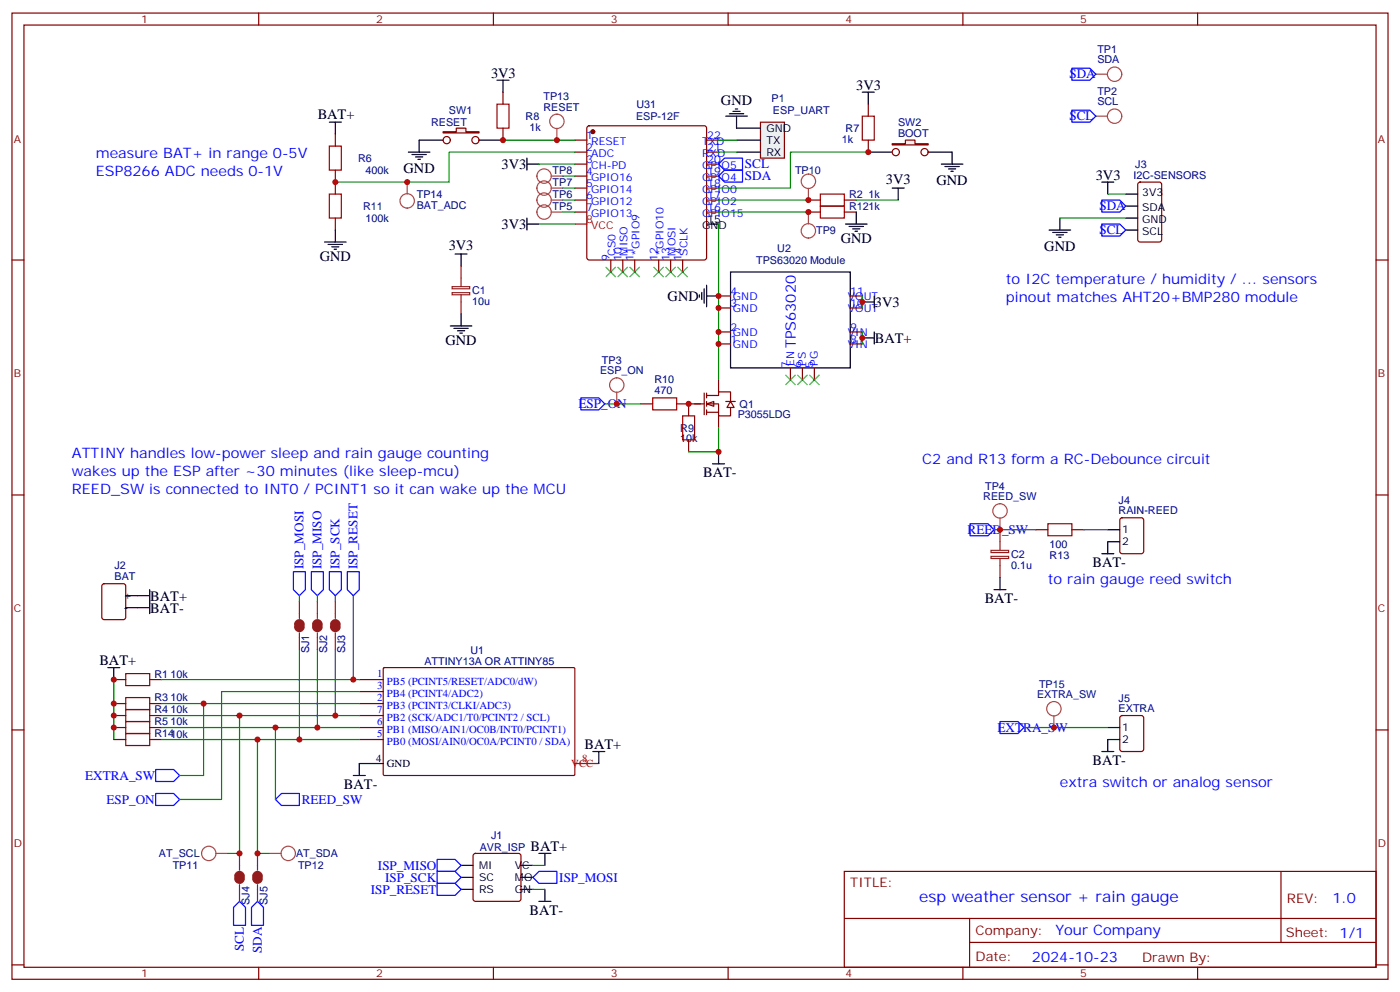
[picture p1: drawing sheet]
<svg xmlns="http://www.w3.org/2000/svg" width="412mm" height="292mm" viewBox="0 0 412 292" stroke-linecap="round" stroke-linejoin="round" font-family="sans-serif">
<g fill="none" stroke="#870000" stroke-width=".35">
<path d="M3.5 3.8h405.4v284.4h-405.4zM7.1 7.4h398.2v277.3h-398.2zM76.2 3.8v3.6M145.3 3.8v3.6M214.5 3.8v3.6M283.6 3.8v3.6M352.8 3.8v3.6M173.1 37.2l.5-.2h33.8l.5 .2 .2 .5v38.1l-.2 .5-.5 .2h-33.8l-.5-.2-.2-.5v-38.1zM169.3 41.2h3.6M169.3 44.8h3.6M169.3 48.3h3.6M169.3 51.8h3.6"/>
<path d="M169.3 55.4h3.6M169.3 58.9h3.6M208.1 41.2h3.6M208.1 44.8h3.6M208.1 48.3h3.6M208.1 51.8h3.6M208.1 55.4h3.6M208.1 58.9h3.6M3.5 76.5h3.6M169.3 62.4h3.6M179.9 76.5v3.5M183.4 76.5v3.5"/>
<path d="M187 76.5v3.5M194 76.5v3.5M197.6 76.5v3.5M201.1 76.5v3.5M208.1 62.4h3.6M405.3 76.5h3.6M3.5 145.7h3.6M405.3 145.7h3.6M105.8 200h7.1M112.9 196.6l.3-.1h56l.1 .3v31.2l-.3 .2h-55.9l-.2-.3zM3.5 214.8h3.6M105.8 210.6h7.1"/>
<path d="M105.8 214.1h7.1M105.8 217.6h7.1M105.8 203.5h7.1M105.8 207h7.1M405.3 214.8h3.6M248.7 256.4h156.6v28.3h-156.6zM377.3 256.5v20.8M248.7 270.3h156.5M285.6 277.3h119.6M285.6 270.3v14.1M3.5 284h3.6M76.2 284.7v3.5"/>
<path d="M145.3 284.7v3.5M214.5 284.7v3.5M283.6 284.7v3.5M352.8 284.7v3.5M405.3 284h3.6"/>
</g>
<circle cx="174.6" cy="38.8" r=".53" fill="#870000" stroke="#870000" stroke-width=".35"/>
<path d="M169.3 65.9h3.6M169.3 224.7h7.1" fill="none" stroke="#f00" stroke-width=".35"/>
<path d="M208.1 65.9h3.6M105.8 224.7h7.1" fill="none" stroke="#000" stroke-width=".35"/>
<g fill="#fff" stroke="#870000" stroke-width=".35">
<path d="M208.1 118.9l2.2-.8v1.5z"/>
<path d="M215.2 118.1l1.1 1.8h-2.2z"/>
</g>
<g fill="none" stroke="#870000" stroke-width=".35">
<path d="M202.8 118.9h4.6M207.4 115.7v6.3M208.1 116.4h3.6v-1.1h3.5v2.8M208.1 118.9h3.6v3.5h3.5v-2.5M208.1 115.7v1.4M208.1 118.1v1.5M211.7 111.8v3.5M213.8 118.1h2.8M208.1 121.3h3.6M208.1 120.6v1.4M211.7 122.4v3.5M33.5 200h3.5"/>
<path d="M44.1 200h3.5M33.5 207h3.5M33.5 210.6h3.5M33.5 214.1h3.5M44.1 207h3.5M44.1 210.6h3.5M44.1 214.1h3.5"/>
</g>
<path d="M37 198.2h7.1v3.6h-7.1zM37 205.3h7.1v3.5h-7.1zM37 208.8h7.1v3.5h-7.1zM37 212.3h7.1v3.6h-7.1z" fill="none" stroke="#a10000" stroke-width=".35"/>
<path d="M33.5 200v17.6M47.6 200h58.2M47.6 207h58.2M47.6 210.6h58.2M47.6 214.1h58.2M65.3 203.5h40.5" fill="none" stroke="#008700" stroke-width=".35"/>
<path d="M123.5 41.2h7M141.1 41.2h7.1M31.7 196.5h3.6M33.5 196.5v3.5" fill="none" stroke="#000" stroke-width=".35"/>
<path d="M130.5 38.8h3.9v-1.1h2.8v1.1h3.9v.3h-10.6z" fill="#f0f0f0" stroke="#870000" stroke-width=".35"/>
<g fill="none" stroke="#870000" stroke-width=".35">
<circle cx="131.6" cy="41.2" r="1.06"/>
<circle cx="140.1" cy="41.2" r="1.06"/>
</g>
<path d="M255.8 44.8h7M273.4 44.8h7.1" fill="none" stroke="#000" stroke-width=".35"/>
<path d="M262.8 42.3h3.9v-1.1h2.8v1.1h3.9v.4h-10.6z" fill="#f0f0f0" stroke="#870000" stroke-width=".35"/>
<g fill="none" stroke="#870000" stroke-width=".35">
<circle cx="263.9" cy="44.8" r="1.06"/>
<circle cx="272.3" cy="44.8" r="1.06"/>
</g>
<path d="M224 35.9h7.1v10.6h-7.1z" fill="#f0f0f0" stroke="#870000" stroke-width=".35"/>
<g fill="none" stroke="#000" stroke-width=".35">
<path d="M97 35.9h3.5M98.8 35.9v3.6M146.4 23.6h3.5M148.2 23.6v3.5M213.8 34.2h6.3M214.8 33.5h4.3M215.9 32.8h2.1M216.6 32.1h.7M217 34.2v3.5h7M254 27.1h3.5M255.8 27.1v3.6M120.3 44.8h6.3"/>
<path d="M121.4 45.5h4.2M122.4 46.2h2.1M123.1 46.9h.7M123.5 41.2v3.6M155.2 48.3h3.5M155.2 46.5v3.6M217 44.8h7M217 41.2h7M262.8 55.4h3.5M264.6 55.4v3.5M277.3 48.3h6.3M278.3 49h4.3"/>
<path d="M279.4 49.7h2.1M280.1 50.4h.7M280.5 44.8v3.5M324.6 53.6h3.5M326.3 53.6v3.5M331.6 57.1h3.5M95.6 71.2h6.4M96.7 71.9h4.2M97.7 72.6h2.1M98.4 73.3h.7M98.8 67.7v3.5M134.1 74.8h3.5"/>
<path d="M135.8 74.8v3.5M155.2 64.2v3.5M155.2 65.9h3.5M249.1 65.9h6.3M250.1 66.6h4.3M251.2 67.3h2.1M251.9 68.1h.7M252.2 62.4v3.5M309 67.7h6.4M310.1 68.4h4.2M311.1 69.1h2.2M311.9 69.8h.7"/>
<path d="M312.2 64.2v3.5M331.6 60.6h3.5M331.6 64.2h3.5M331.6 67.7h3.5M132.6 95.9h6.4M133.7 96.6h4.2M134.8 97.3h2.1M135.5 98h.7M135.8 92.4v3.5M206 86.7v.8M206.7 86v2.2M207.4 85v4.2"/>
<path d="M208.1 87.1h3.6M208.1 83.9v6.4M215.2 80h35.3v28.3h-35.3zM254 88.9h3.5M254 99.4h3.5M257.5 87.1v3.5M257.5 97.7v3.5M209.9 136.5h3.5M211.7 133v3.5M326.3 155.9h3.5M329.8 159.4h-3.5v3.5M37 178.8h7.1"/>
<path d="M37 175.3h7.1M44.1 173.5v7.1M292.8 173.5h3.5M294.6 170v3.5M324.6 162.9h3.5M326.3 214.1h3.5M329.8 217.6h-3.5v3.6M104.1 228.2h3.5M105.8 224.7v3.5M174.6 221.2h3.6M176.4 221.2v3.5M324.6 221.2h3.5"/>
<path d="M135.8 254.7h3.5M135.8 258.2h3.5M153.5 254.7h3.5M153.5 258.2h3.5M158.7 251.1h3.6M160.5 251.1v3.6M135.8 261.7h3.5M153.5 261.7h3.5M158.7 265.3h3.6M160.5 261.7v3.6"/>
</g>
<g fill="none" stroke="#008700" stroke-width=".35">
<path d="M148.2 41.2h21.1M158.7 48.3h10.6M165.8 51.8h3.5M165.8 55.4h3.5M165.8 58.9h3.5M169.3 44.8h-37v8.8h-33.5M211.7 44.8h5.3M211.7 41.2h5.3M211.7 58.9h26.4M252.2 58.9h12.4M255.8 44.8h-23v10.6h-21.1M326.3 57.1h5.3"/>
<path d="M158.7 65.9h10.6M165.8 62.4h3.5M211.7 65.9v45.9M211.7 62.4h26.4M312.2 64.2h19.4M254 87.1v3.5M254 97.7v3.5M178.2 118.9h10.5M211.7 125.9v7.1h-8.9M292.8 155.9h12.4M319.3 155.9h7M88.2 175.3v1.8"/>
<path d="M93.5 175.3v1.8M98.8 175.3v1.8M104.1 175.3v24.7M88.2 191.2v26.4h17.6M93.5 191.2v22.9M98.8 191.2v19.4M47.6 217.6h28.2M60 207v21.2h-7.1M65.3 203.5v31.8h-12.4M70.6 210.6v40.5h-3.6M81.1 214.1v21.2M88.2 217.6h-12.4v33.5h3.6"/>
<path d="M301.6 214.1h24.7M157 254.7h3.5M157 261.7h3.5"/>
</g>
<path d="M146.4 30.7h3.5v7h-3.5zM254 34.2h3.5v7h-3.5zM97 43h3.5v7.1h-3.5zM97 57.1h3.5v7.1h-3.5zM241.7 57.1h7v3.5h-7zM241.7 60.6h7v3.6h-7zM192.3 117.1h7v3.5h-7zM201.1 122.4h3.5v7h-3.5zM308.7 154.1h7v3.6h-7zM37 215.9h7.1v3.5h-7.1z" fill="none" stroke="#a10000" stroke-width=".35"/>
<g fill="none" stroke="#870000" stroke-width=".35">
<path d="M98.8 39.5v3.5M148.2 27.1v3.6M148.2 37.7v3.5M255.8 30.7v3.5M98.8 50.1v7M238.1 58.9h3.6M248.7 58.9h3.5M255.8 41.2v3.6M335.4 53.8l.4-.2h5.7l.6 .4 .1 16.5-.5 .7h-5.9l-.6-.4-.1-16.5zM98.8 64.2v3.5M238.1 62.4h3.6M248.7 62.4h3.5"/>
<path d="M211.7 97.7h3.5M211.7 90.6h3.5M211.7 87.1h3.5M250.5 97.7h3.5M250.5 90.6h3.5M250.5 87.1h3.5M188.7 118.9h3.6M199.3 118.9h3.5v3.5M211.7 101.2h3.5M232.8 108.3v3.5M236.4 108.3v3.5M239.9 108.3v3.5"/>
<path d="M250.5 101.2h3.5M202.8 129.4v3.6M305.2 155.9h3.5M315.7 155.9h3.6M330.1 152.6l.5-.2h5.6l.6 .4 .1 9.4-.5 .7h-5.8l-.7-.4-.1-9.4zM30.2 172l.5-.2h5.6l.7 .4v9.4l-.4 .7-5.9 .1-.7-.5v-9.4zM33.5 217.6h3.5M44.1 217.6h3.5M330.1 210.8l.5-.2h5.6l.6 .4 .1 9.5-.5 .6-5.8 .1-.7-.5-.1-9.4zM139.6 251.3l.5-.2h12.7l.5 .2 .2 .5v12.7l-.3 .5-.4 .3h-12.7l-.5-.3-.3-.5v-12.7z"/>
</g>
<g fill="none" stroke="#3c3" stroke-width=".35">
<path d="M178.5 78.6l2.8 2.9M181.3 78.6l-2.8 2.9M182 78.6l2.9 2.9M184.9 78.6l-2.9 2.9M185.6 78.6l2.8 2.9M188.4 78.6l-2.8 2.9M192.6 78.6l2.8 2.9M195.4 78.6l-2.8 2.9M196.1 78.6l2.9 2.9M199 78.6l-2.9 2.9M199.7 78.6l2.8 2.9M202.5 78.6l-2.8 2.9"/>
<path d="M231.4 110.4l2.8 2.8M234.2 110.4l-2.8 2.8M234.9 110.4l2.9 2.8M237.8 110.4l-2.9 2.8M238.5 110.4l2.8 2.8M241.3 110.4l-2.8 2.8"/>
</g>
<g fill="none" stroke="#00f" stroke-width=".35">
<path d="M315.7 20.1h5.3l1.8 1.7-1.8 1.8h-5.3zM315.7 32.4h5.3l1.8 1.8-1.8 1.7h-5.3zM211.7 51.8l1.7-1.7h5.3v3.5h-5.3zM211.7 48.3l1.7-1.8h5.3v3.6h-5.3zM324.6 58.9h5.2l1.8 1.7-1.8 1.8h-5.2zM324.6 65.9h5.2l1.8 1.8-1.8 1.8h-5.2zM171.1 117.1h5.3l1.8 1.8-1.8 1.7h-5.3zM285.8 154.1h5.2l1.8 1.8-1.8 1.8h-5.2zM86.4 168.2h3.6v5.3l-1.8 1.8-1.8-1.8zM91.7 168.2h3.5v5.3l-1.7 1.8-1.8-1.8zM97 168.2h3.5v5.3l-1.7 1.8-1.8-1.8zM102.3 168.2h3.5v5.3l-1.7 1.8-1.8-1.8z"/>
<path d="M294.6 212.3h5.3l1.7 1.8-1.7 1.8h-5.3zM45.9 233.5h5.3l1.7 1.8-1.7 1.7h-5.3zM45.9 226.4h5.3l1.7 1.8-1.7 1.8h-5.3zM81.1 235.3l1.8-1.8h5.3v3.5h-5.3zM128.8 252.9h5.3l1.7 1.8-1.7 1.7h-5.3zM128.8 256.4h5.3l1.7 1.8-1.7 1.8h-5.3zM128.8 260h5.3l1.7 1.7-1.7 1.8h-5.3zM157 258.2l1.7-1.8h5.3v3.6h-5.3zM70.6 265.3l1.7 1.7v5.3h-3.5v-5.3zM74.1 267l1.7-1.7 1.8 1.7v5.3h-3.5z"/>
</g>
<g fill="none" stroke="#a64a4a" stroke-width=".35">
<path d="M164 37.8v3.4M322.8 21.8h3.5M322.8 34.2h3.5M119.9 53.6v3.5M158.2 58.9a2.12 2.12 0 0 1 3-1.9 2.12 2.12 0 0 1 .4 3.5 2.12 2.12 0 0 1-3.4-1.1v-.5M162.3 58.9h3.5M162.3 55.4h3.5M162.3 51.8h3.5M238.1 55.4v3.5M162.3 62.4h3.5M238.1 70.1a2.12 2.12 0 0 1-1.9-3.1 2.12 2.12 0 0 1 3.5-.4 2.12 2.12 0 0 1-1 3.4l-.6 .1M238.1 62.4v3.5"/>
<path d="M181.7 115.4v3.5M294.6 152.4v3.5M310.4 210.6v3.5M63.6 251.1h3.4M79.4 251.1h3.4"/>
<circle cx="164" cy="35.7" r="2.12"/>
<circle cx="328.3" cy="21.8" r="2.12"/>
<circle cx="328.3" cy="34.2" r="2.12"/>
<circle cx="119.9" cy="59.1" r="2.12"/>
<circle cx="160.3" cy="55.3" r="2.12"/>
<circle cx="160.3" cy="51.8" r="2.12"/>
<circle cx="238.1" cy="53.3" r="2.12"/>
<circle cx="160.3" cy="62.4" r="2.12"/>
<circle cx="181.7" cy="113.3" r="2.12"/>
<circle cx="294.6" cy="150.4" r="2.12"/>
<circle cx="310.4" cy="208.6" r="2.12"/>
<circle cx="61.5" cy="251.1" r="2.12"/>
<circle cx="84.9" cy="251.1" r="2.12"/>
</g>
<path d="M87.5 183.8a.71 .71 0 0 1 .7-.7 .71 .71 0 0 1 .7 .7M87.5 184.5a.71 .71 0 0 0 .7 .7 .71 .71 0 0 0 .7-.7M92.8 183.8a.71 .71 0 0 1 .7-.7 .71 .71 0 0 1 .7 .7M92.8 184.5a.71 .71 0 0 0 .7 .7 .71 .71 0 0 0 .7-.7M98.1 183.8a.71 .71 0 0 1 .7-.7 .71 .71 0 0 1 .7 .7M98.1 184.5a.71 .71 0 0 0 .7 .7 .71 .71 0 0 0 .7-.7M69.8 257.8a.71 .71 0 0 1 .8-.7 .71 .71 0 0 1 .7 .7M69.8 258.6a.71 .71 0 0 0 .8 .7 .71 .71 0 0 0 .7-.7M75.1 257.8a.71 .71 0 0 1 .7-.7 .71 .71 0 0 1 .8 .7M75.1 258.6a.71 .71 0 0 0 .7 .7 .71 .71 0 0 0 .8-.7" fill="none" stroke="#8c2424" stroke-width="1.8"/>
<g fill="none" stroke="#8c2424" stroke-width=".35">
<path d="M135.8 78.3v6M133.2 84.3h5.2v.7h-5.2zM133.2 86.1h5.2v.6h-5.2zM135.8 86.7v5.7M294.6 155.9v6M88.2 177.1v4.9M93.5 177.1v4.9M98.8 177.1v4.9M291.9 162h5.2v.6h-5.2zM291.9 163.7h5.2v.7h-5.2zM294.6 164.4v5.6M88.2 186.2v5"/>
<path d="M93.5 186.2v5M98.8 186.2v5M70.6 251.1v5M75.8 251.1v5M70.6 260.3v5M75.8 260.3v5"/>
</g>
<g fill="#c00">
<circle cx="148.2" cy="41.2" r=".88"/>
<circle cx="202.8" cy="118.9" r=".88"/>
<circle cx="211.7" cy="133" r=".88"/>
<circle cx="33.5" cy="210.6" r=".88"/>
<circle cx="33.5" cy="207" r=".88"/>
<circle cx="33.5" cy="200" r=".88"/>
<circle cx="104.1" cy="200" r=".88"/>
<circle cx="98.8" cy="210.6" r=".88"/>
<circle cx="93.5" cy="214.1" r=".88"/>
<circle cx="211.7" cy="101.2" r=".88"/>
<circle cx="211.7" cy="97.7" r=".88"/>
<circle cx="211.7" cy="90.6" r=".88"/>
<circle cx="211.7" cy="87.1" r=".88"/>
<circle cx="254" cy="88.9" r=".88"/>
<circle cx="254" cy="99.4" r=".88"/>
<circle cx="81.1" cy="214.1" r=".88"/>
<circle cx="181.7" cy="118.9" r=".88"/>
<circle cx="98.8" cy="53.6" r=".88"/>
<circle cx="164" cy="41.2" r=".88"/>
<circle cx="119.9" cy="53.6" r=".88"/>
<circle cx="238.1" cy="58.9" r=".88"/>
<circle cx="238.1" cy="62.4" r=".88"/>
<circle cx="255.8" cy="44.8" r=".88"/>
<circle cx="294.6" cy="155.9" r=".88"/>
<circle cx="88.2" cy="217.6" r=".88"/>
<circle cx="75.8" cy="251.1" r=".88"/>
<circle cx="70.6" cy="210.6" r=".88"/>
<circle cx="70.6" cy="251.1" r=".88"/>
<circle cx="33.5" cy="214.1" r=".88"/>
<circle cx="75.8" cy="217.6" r=".88"/>
<circle cx="60" cy="207" r=".88"/>
<circle cx="310.4" cy="214.1" r=".88"/>
</g>
<text font-size="4.6" fill="#00f" x="270.8" y="265.5">esp weather sensor + rain gauge</text>
<g font-size="4.2">
<text x="144.6" y="22.9">3V3</text>
<text x="252.2" y="26.4">3V3</text>
<text x="93.6" y="34.9">BAT+</text>
<text x="212.4" y="30.9">GND</text>
<text x="118.9" y="50.8">GND</text>
<text x="147.8" y="49.7">3V3</text>
<text x="322.8" y="52.9">3V3</text>
<text x="260.9" y="54.3">3V3</text>
<text x="275.9" y="54.4">GND</text>
<text x="147.8" y="67.3">3V3</text>
<text x="247.6" y="71.6">GND</text>
<text x="94.2" y="76.9">GND</text>
<text x="132.2" y="73.6">3V3</text>
<text x="307.6" y="73.8">GND</text>
<text x="196.7" y="88.5">GND</text>
<text x="257.7" y="90.3">3V3</text>
<text x="131.2" y="101.6">GND</text>
<text x="257.7" y="100.9">BAT+</text>
<text x="207.2" y="140.5">BAT-</text>
<text x="321.8" y="166.9">BAT-</text>
<text x="44.3" y="176.7">BAT+</text>
<text x="290.1" y="177.5">BAT-</text>
<text x="44.3" y="180.3">BAT-</text>
<text x="29.3" y="195.8">BAT+</text>
<text x="172.2" y="220.5">BAT+</text>
<text x="321.8" y="225.1">BAT-</text>
<text x="101.3" y="232.2">BAT-</text>
<text x="156.3" y="250.4">BAT+</text>
<text x="156" y="269.2">BAT-</text>
</g>
<g font-size="4.2" fill="#00f">
<text x="28.2" y="46.5">measure BAT+ in range 0-5V</text>
<text x="28.2" y="51.8">ESP8266 ADC needs 0-1V</text>
<text x="296.3" y="83.6">to I2C temperature / humidity / ... sensors</text>
<text x="296.3" y="88.9">pinout matches AHT20+BMP280 module</text>
<text x="234.5" y="102.5" transform="rotate(-90 234.5 102.5)">TPS63020</text>
<text x="21.2" y="134.7">ATTINY handles low-power sleep and rain gauge counting</text>
<text x="271.6" y="136.5">C2 and R13 form a RC-Debounce circuit</text>
<text x="21.2" y="140">wakes up the ESP after ~30 minutes (like sleep-mcu)</text>
<text x="21.2" y="145.3">REED_SW is connected to INT0 / PCINT1 so it can wake up the MCU</text>
<text x="308.7" y="171.8">to rain gauge reed switch</text>
<text x="312.2" y="231.7">extra switch or analog sensor</text>
<text x="392.5" y="265.7">1.0</text>
<text x="310.9" y="275.3">Your Company</text>
<text x="304" y="283.1">2024-10-23</text>
</g>
<g font-size="3.9" fill="#00f">
<text x="315" y="23.1">SDA</text>
<text x="315" y="35.4">SCL</text>
<text x="219.4" y="49.6">SCL</text>
<text x="219.4" y="53.1">SDA</text>
<text x="323.8" y="61.9">SDA</text>
<text x="323.8" y="69">SCL</text>
<text x="170.4" y="120.1">ESP_ON</text>
<text x="285" y="157.1">REED_SW</text>
<text x="89.4" y="167.5" transform="rotate(-90 89.4 167.5)">ISP_MOSI</text>
<text x="94.7" y="167.5" transform="rotate(-90 94.7 167.5)">ISP_MISO</text>
<text x="100" y="167.5" transform="rotate(-90 100 167.5)">ISP_SCK</text>
<text x="105.3" y="167.5" transform="rotate(-90 105.3 167.5)">ISP_RESET</text>
<text x="293.9" y="215.4">EXTRA_SW</text>
<text x="25.1" y="229.5">EXTRA_SW</text>
<text x="31.4" y="236.5">ESP_ON</text>
<text x="88.9" y="236.6">REED_SW</text>
<text x="111.3" y="255.9">ISP_MISO</text>
<text x="109.2" y="263">ISP_RESET</text>
<text x="113.4" y="259.5">ISP_SCK</text>
<text x="164.7" y="259.4">ISP_MOSI</text>
<text x="71.8" y="279.9" transform="rotate(-90 71.8 279.9)">SCL</text>
<text x="77.1" y="280.5" transform="rotate(-90 77.1 280.5)">SDA</text>
</g>
<g font-size="3.9" fill="#800">
<text x="250.5" y="261">TITLE:</text>
<text x="379.1" y="265.7">REV:</text>
<text x="287.4" y="275.2">Company:</text>
<text x="378.7" y="275.8">Sheet: 1/1</text>
<text x="287.4" y="282.9">Date:</text>
<text x="336.4" y="283">Drawn By:</text>
</g>
<g font-size="3.2" fill="#800">
<text x="41.6" y="6.8">1</text>
<text x="110.8" y="6.8">2</text>
<text x="179.9" y="6.8">3</text>
<text x="249.1" y="6.8">4</text>
<text x="318.2" y="6.8">5</text>
<text x="4.1" y="41.9">A</text>
<text x="405.9" y="41.9">A</text>
<text x="4.1" y="111.1">B</text>
<text x="405.9" y="111.1">B</text>
<text x="4.1" y="180.2">C</text>
<text x="405.9" y="180.2">C</text>
<text x="4.1" y="249.4">D</text>
<text x="405.9" y="249.4">D</text>
<text x="41.6" y="287.7">1</text>
<text x="110.8" y="287.7">2</text>
<text x="179.9" y="287.7">3</text>
<text x="249.1" y="287.7">4</text>
<text x="318.2" y="287.7">5</text>
</g>
<g font-size="3.2" fill="#000080">
<text x="323.2" y="15.6">TP1</text>
<text x="323.2" y="18.7">SDA</text>
<text x="160.1" y="29.3">TP13</text>
<text x="323.2" y="27.9">TP2</text>
<text x="132.3" y="33.5">SW1</text>
<text x="154.8" y="35.3">R8</text>
<text x="160.1" y="32.5">RESET</text>
<text x="187.3" y="35.3">ESP-12F</text>
<text x="187.5" y="31.8">U31</text>
<text x="227.3" y="30">P1</text>
<text x="227.7" y="33.5">ESP_UART</text>
<text x="323.2" y="31">SCL</text>
<text x="127" y="37.2">RESET</text>
<text x="155.9" y="38.5">1k</text>
<text x="249.1" y="38.9">R7</text>
<text x="264.5" y="40.2">BOOT</text>
<text x="264.5" y="37">SW2</text>
<text x="105.5" y="47.7">R6</text>
<text x="248" y="42.1">1k</text>
<text x="107.6" y="51.2">400k</text>
<text x="162.8" y="51.2">TP8</text>
<text x="234.2" y="51.2">TP10</text>
<text x="333.9" y="52.5">I2C-SENSORS</text>
<text x="334.4" y="49.5">J3</text>
<text x="122.8" y="58.2">TP14</text>
<text x="162.8" y="58.3">TP6</text>
<text x="162.8" y="54.7">TP7</text>
<text x="250.1" y="58.3">R2</text>
<text x="255.8" y="58.3">1k</text>
<text x="107" y="61.8">R11</text>
<text x="107.6" y="65.3">100k</text>
<text x="122.8" y="61.4">BAT_ADC</text>
<text x="162.8" y="61.8">TP5</text>
<text x="250.1" y="61.8">R121k</text>
<text x="240.4" y="68.8">TP9</text>
<text x="222.7" y="77.7">TPS63020 Module</text>
<text x="229" y="74.1">U2</text>
<text x="139.1" y="89.7">10u</text>
<text x="139.1" y="86.5">C1</text>
<text x="177.3" y="107.1">TP3</text>
<text x="176.7" y="110.1">ESP_ON</text>
<text x="192.8" y="112.9">R10</text>
<text x="192.8" y="116">470</text>
<text x="217.3" y="123.2">P3055LDG</text>
<text x="217.9" y="120.1">Q1</text>
<text x="200.4" y="130.2">10k</text>
<text x="200.4" y="127">R9</text>
<text x="289.6" y="147.2">REED_SW</text>
<text x="290.2" y="144.2">TP4</text>
<text x="329.5" y="148.2">J4</text>
<text x="329.5" y="151.3">RAIN-REED</text>
<text x="309.2" y="161.2">100</text>
<text x="33.7" y="167.6">J2</text>
<text x="297.8" y="167.3">0.1u</text>
<text x="297.8" y="164.1">C2</text>
<text x="309.2" y="164.4">R13</text>
<text x="33.7" y="170.7">BAT</text>
<text x="91.1" y="192.2" transform="rotate(-90 91.1 192.2)">SJ1</text>
<text x="96.4" y="192.2" transform="rotate(-90 96.4 192.2)">SJ2</text>
<text x="101.7" y="192.2" transform="rotate(-90 101.7 192.2)">SJ3</text>
<text x="125" y="195.8">ATTINY13A OR ATTINY85</text>
<text x="138.6" y="192.4">U1</text>
<text x="45.5" y="199.4">R1</text>
<text x="50.3" y="199.4">10k</text>
<text x="306.1" y="202.4">TP15</text>
<text x="45.5" y="206.4">R3</text>
<text x="45.5" y="210">R4</text>
<text x="50.3" y="206.4">10k</text>
<text x="50.3" y="210">10k</text>
<text x="305.5" y="205.4">EXTRA_SW</text>
<text x="329.5" y="209.5">EXTRA</text>
<text x="329.5" y="206.4">J5</text>
<text x="45.5" y="213.5">R5</text>
<text x="50.3" y="213.5">10k</text>
<text x="45.5" y="217">R1410k</text>
<text x="141.3" y="250.5">AVR_ISP</text>
<text x="144.7" y="246.9">J1</text>
<text x="46.8" y="252.3">AT_SCL</text>
<text x="50.9" y="255.8">TP11</text>
<text x="87.2" y="252.3">AT_SDA</text>
<text x="87.8" y="255.8">TP12</text>
<text x="73.5" y="266.3" transform="rotate(-90 73.5 266.3)">SJ4</text>
<text x="78.8" y="266.3" transform="rotate(-90 78.8 266.3)">SJ5</text>
</g>
<g font-size="3.2" fill="#00f">
<text x="172.7" y="40.9">1</text>
<text x="208.3" y="40.9">22</text>
<text x="172.7" y="44.4">2</text>
<text x="172.7" y="47.9">3</text>
<text x="174.2" y="42.7">RESET</text>
<text x="174.2" y="46.2">ADC</text>
<text x="206.8" y="46.2">RXD</text>
<text x="206.8" y="42.7">TXD</text>
<text x="208.3" y="47.9">20</text>
<text x="208.3" y="44.4">21</text>
<text x="172.7" y="51.5">4</text>
<text x="174.2" y="49.7">CH-PD</text>
<text x="174.2" y="53.2">GPIO16</text>
<text x="206.8" y="53.2">GPIO4</text>
<text x="206.8" y="49.7">GPIO5</text>
<text x="208.3" y="51.5">19</text>
<text x="172.7" y="55">5</text>
<text x="172.7" y="58.5">6</text>
<text x="174.2" y="56.8">GPIO14</text>
<text x="206.8" y="56.8">GPIO0</text>
<text x="208.3" y="58.5">17</text>
<text x="208.3" y="55">18</text>
<text x="172.7" y="62.1">7</text>
<text x="174.2" y="60.3">GPIO12</text>
<text x="174.2" y="63.8">GPIO13</text>
<text x="206.8" y="63.8">GPIO15</text>
<text x="206.8" y="60.3">GPIO2</text>
<text x="208.3" y="62.1">16</text>
<text x="179.6" y="76.7" transform="rotate(-90 179.6 76.7)">9</text>
<text x="181.3" y="75.2" transform="rotate(-90 181.3 75.2)">CS0</text>
<text x="183.1" y="76.7" transform="rotate(-90 183.1 76.7)">10</text>
<text x="184.9" y="75.2" transform="rotate(-90 184.9 75.2)">MISO</text>
<text x="186.6" y="76.7" transform="rotate(-90 186.6 76.7)">11</text>
<text x="188.4" y="75.2" transform="rotate(-90 188.4 75.2)">*GPIO9</text>
<text x="193.7" y="76.7" transform="rotate(-90 193.7 76.7)">12</text>
<text x="195.4" y="75.2" transform="rotate(-90 195.4 75.2)">*GPIO10</text>
<text x="197.2" y="76.7" transform="rotate(-90 197.2 76.7)">13</text>
<text x="199" y="75.2" transform="rotate(-90 199 75.2)">MOSI</text>
<text x="200.7" y="76.7" transform="rotate(-90 200.7 76.7)">14</text>
<text x="202.5" y="75.2" transform="rotate(-90 202.5 75.2)">SCLK</text>
<text x="215.2" y="86.7">4</text>
<text x="215.9" y="88.2">GND</text>
<text x="249.8" y="88.2">VOUT</text>
<text x="250.5" y="86.7">11</text>
<text x="215.2" y="90.3">3</text>
<text x="215.9" y="91.7">GND</text>
<text x="249.8" y="91.7">VOUT</text>
<text x="250.5" y="90.3">10</text>
<text x="215.2" y="100.9">1</text>
<text x="215.2" y="97.3">2</text>
<text x="215.9" y="98.7">GND</text>
<text x="249.8" y="98.7">VIN</text>
<text x="250.5" y="100.9">8</text>
<text x="250.5" y="97.3">9</text>
<text x="215.9" y="102.3">GND</text>
<text x="233.9" y="107.6" transform="rotate(-90 233.9 107.6)">EN</text>
<text x="237.4" y="107.6" transform="rotate(-90 237.4 107.6)">PS</text>
<text x="240.9" y="107.6" transform="rotate(-90 240.9 107.6)">PG</text>
<text x="249.8" y="102.3">VIN</text>
<text x="232.5" y="108.3" transform="rotate(-90 232.5 108.3)">7</text>
<text x="236" y="108.3" transform="rotate(-90 236 108.3)">6</text>
<text x="239.5" y="108.3" transform="rotate(-90 239.5 108.3)">5</text>
<text x="111.1" y="202.8">3</text>
<text x="111.1" y="199.3">1</text>
<text x="113.9" y="201.6">PB5 (PCINT5/RESET/ADC0/dW)</text>
<text x="111.1" y="209.9">7</text>
<text x="111.1" y="206.3">2</text>
<text x="113.9" y="205.1">PB4 (PCINT4/ADC2)</text>
<text x="113.9" y="208.6">PB3 (PCINT3/CLKI/ADC3)</text>
<text x="111.1" y="213.4">6</text>
<text x="113.9" y="212.2">PB2 (SCK/ADC1/T0/PCINT2 / SCL)</text>
<text x="113.9" y="215.7">PB1 (MISO/AIN1/OC0B/INT0/PCINT1)</text>
<text x="111.1" y="216.9">5</text>
<text x="113.9" y="219.2">PB0 (MOSI/AIN0/OC0A/PCINT0 / SDA)</text>
</g>
<g font-size="3.2">
<text x="225.8" y="38.8">GND</text>
<text x="225.8" y="45.8">RX</text>
<text x="225.8" y="42.3">TX</text>
<text x="336.4" y="57.8">3V3</text>
<text x="208.3" y="65.6">15</text>
<text x="336.4" y="62.1">SDA</text>
<text x="336.4" y="65.6">GND</text>
<text x="206.8" y="67.3">GND</text>
<text x="336.4" y="69.1">SCL</text>
<text x="330.6" y="157">1</text>
<text x="330.6" y="160.5">2</text>
<text x="36.3" y="179.9">-</text>
<text x="36.3" y="176.4">+</text>
<text x="330.6" y="215.2">1</text>
<text x="330.6" y="218.7">2</text>
<text x="110.8" y="224.3">4</text>
<text x="113.9" y="225.7">GND</text>
<text x="141.1" y="255.7">MI</text>
<text x="151.7" y="255.7">VC</text>
<text x="141.1" y="259.3">SC</text>
<text x="141.1" y="262.8">RS</text>
<text x="151.7" y="259.3">MO</text>
<text x="151.7" y="262.8">GN</text>
</g>
<g font-size="3.2" fill="#f00">
<text x="172.7" y="65.6">8</text>
<text x="174.2" y="67.3">VCC</text>
<text x="168.3" y="225.7">VCC</text>
<text x="171.4" y="224.3">8</text>
</g>
</svg>
